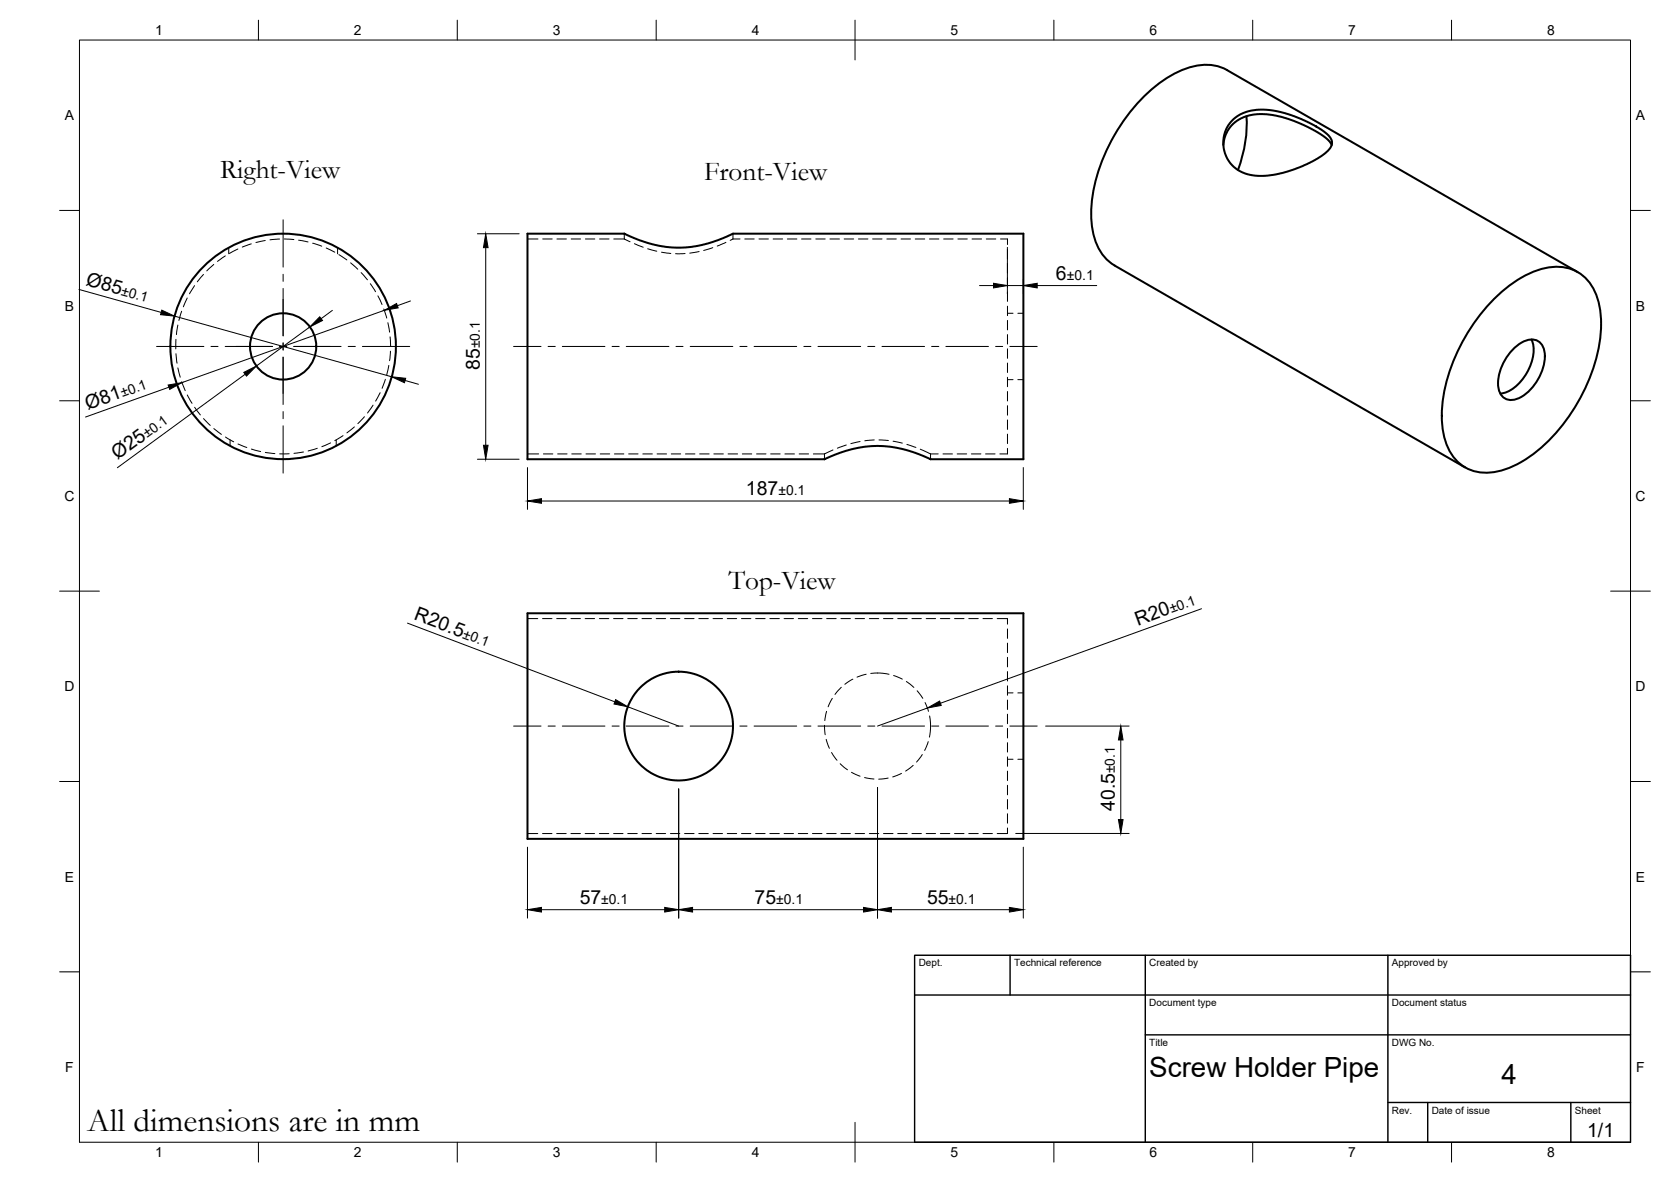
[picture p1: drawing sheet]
<svg xmlns="http://www.w3.org/2000/svg" width="420mm" height="297mm" viewBox="0 0 420 297" stroke-linecap="round" stroke-linejoin="round" font-family="sans-serif">
<!-- layer: Hidden -->
<g fill="none" stroke="#000" stroke-width=".25">
<path d="M157 58.7v1.4M184.3 58.7v1.4M45.7 78.2l-.7 2.3M47.1 74.9l-1 2.2M48.9 71.8l-1.3 2M51.2 69l-1.6 1.8M53.7 66.4l-1.7 1.7M56.7 64.3l-2 1.4M57.5 62.2v1.6M59.8 62.6l-2.1 1.1M63.2 61.3l-2.3 .8M66.7 60.4l-2.4 .5"/>
<path d="M70.3 60.1l-2.4 .2M71.5 60.1l2.4 .1M75.1 60.4l2.3 .4M78.6 61.1l2.3 .8M82 62.3l2.2 1.1M84.9 62.2v1.6M85.2 64l2 1.3M88.2 66l1.8 1.7M90.8 68.5l1.6 1.8M93.1 71.3l1.3 2M95 74.3l1.1 2.2M96.5 77.6l.7 2.3"/>
<path d="M132.6 60.1h2.7M136.5 60.1h2.4M140 60.1h2.4M143.6 60.1h2.4M147.2 60.1h2.4M150.7 60.1h2.4M154.3 60.1h2.7M157 60.1l1.4 .7M159.5 61.2l2.2 .9M162.9 62.5l2.2 .6M166.3 63.4l2.4 .3M172.3 63.7l-2.4 .1"/>
<path d="M175.8 63.2l-2.4 .4M179.2 62.2l-2.3 .7M182.5 60.9l-2.2 .9M184.3 60.1l-.7 .3M184.3 60.1h1.8M187.3 60.1h2.3M190.8 60.1h2.4M194.4 60.1h2.4M198 60.1h2.4M201.5 60.1h2.4M205.1 60.1h2.4M208.7 60.1h2.4"/>
<path d="M212.3 60.1h2.4M215.8 60.1h2.4M219.4 60.1h2.4M223 60.1h2.4M226.5 60.1h2.4M230.1 60.1h2.4M233.7 60.1h2.4M237.3 60.1h2.3M240.9 60.1h2.3M244.4 60.1h2.4M248 60.1h2.4M251.6 60.1h1.7v1.4"/>
<path d="M253.3 62.7v2.3M253.3 66.2v2.4M253.3 69.8v2.4M253.3 73.4v2.3M253.3 76.9v2.4M253.3 78.7h1.4M255.9 78.7h1.4M44.2 85.3v2.4M44.2 88.9l.3 2.4M44.7 81.7l-.3 2.4M44.7 92.5l.6 2.3M45.7 95.9l.9 2.3"/>
<path d="M47.1 99.3l1.2 2.1M95.6 98.7l-1.2 2.1M96.9 95.3l-.8 2.3M97.5 81.1l.5 2.4M97.8 91.8l-.6 2.4M98.1 84.7l.1 2.4M98.2 88.3l-.2 2.3M253.3 80.5v2.4M253.3 84.1v2.4M253.3 87.7v2.4M253.3 91.2v2.4M253.3 94.8v2.4"/>
<path d="M253.3 98.4v2.4M253.3 95.4h1.4M255.9 95.4h1.4M48.9 102.3l1.5 2M51.2 105.2l1.7 1.7M53.8 107.7l1.9 1.5M56.7 109.8l2.1 1.2M57.8 110.5v1.6M59.8 111.6l2.3 .9M63.2 112.8l2.3 .7M66.7 113.7l2.4 .3M72.7 114l-2.4 .1"/>
<path d="M76.3 113.6l-2.4 .3M79.8 112.7l-2.3 .6M83.1 111.3l-2.2 1M84.5 110.5v1.6M86.3 109.5l-2.1 1.2M89.1 107.3l-1.9 1.5M91.6 104.7l-1.6 1.8M93.8 101.8l-1.4 2M132.6 114.1h2.8M136.6 114.1h2.4M140.2 114.1h2.4M143.8 114.1h2.4"/>
<path d="M147.3 114.1h2.4M150.9 114.1h2.4M154.5 114.1h2.4M158.1 114.1h2.3M161.6 114.1h2.4M165.2 114.1h2.4M168.8 114.1h2.4M172.4 114.1h2.3M175.9 114.1h2.4M179.5 114.1h2.4M183.1 114.1h2.4M186.6 114.1h2.4"/>
<path d="M190.2 114.1h2.4M193.8 114.1h2.4M197.4 114.1h2.3M200.9 114.1h2.4M204.5 114.1h2.8M207.3 114.1v1.3M209.4 113.1l-2.1 1M212.8 111.8l-2.3 .8M216.3 111l-2.4 .5M219.8 110.6l-2.4 .2M221 110.6l2.4 .1M224.6 110.9l2.3 .5"/>
<path d="M228 111.7l2.3 .7M231.4 112.9l2.6 1.2M234 114.1h1.9M234 114.1v1.3M237.1 114.1h2.4M240.7 114.1h2.4M244.2 114.1h2.4M247.8 114.1h2.4M253.3 101.9v2.4M253.3 105.5v2.4M253.3 109.1v2.4M253.3 112.7v1.4h-1.9"/>
<path d="M132.6 155.5h2.6M136.4 155.5h2.4M140 155.5h2.4M143.6 155.5h2.3M147.1 155.5h2.4M150.7 155.5h2.4M154.3 155.5h2.4M157.8 155.5h2.4M161.4 155.5h2.4M165 155.5h2.4M168.6 155.5h2.3M172.1 155.5h2.4"/>
<path d="M175.7 155.5h2.4M179.3 155.5h2.4M182.9 155.5h2.3M186.4 155.5h2.4M190 155.5h2.4M193.6 155.5h2.4M197.1 155.5h2.4M200.7 155.5h2.4M204.3 155.5h2.4M207.9 155.5h2.3M211.4 155.5h2.4M215 155.5h2.4"/>
<path d="M218.6 155.5h2.4M222.1 155.5h2.4M225.7 155.5h2.4M229.3 155.5h2.4M232.9 155.5h2.3M236.5 155.5h2.3M240 155.5h2.4M243.6 155.5h2.4M247.2 155.5h2.3M250.7 155.5h2.6v1.4M253.3 158.1v2.3M207.8 178.8l-.4 2.3"/>
<path d="M209.3 175.5l-1.1 2.1M211.5 172.7l-1.5 1.8M214.4 170.7l-2 1.3M217.8 169.4l-2.3 .8M218.9 169.2l2.2-.1 2.4 .3M224.7 169.8l2.2 .9M227.9 171.3l1.9 1.4M230.6 173.6l1.4 1.9M232.6 176.6l.9 2.2M233.7 179.9l.3 3.2-.3 2.1M253.3 161.6v2.4M253.3 165.2v2.4"/>
<path d="M253.3 168.8v2.3M253.3 172.3v2.4M253.3 175.9v2.4M253.3 179.5v2.4M253.3 174.1h1.4M255.9 174.1h1.4M207.3 182.3l.2 2.3M207.7 185.8l.8 2.3M209.1 189.1l1.4 2M211.3 191.9l1.8 1.5M214.1 194.1l2.2 1M217.4 195.4l2.4 .4"/>
<path d="M223.3 195.5l-2.4 .3M226.7 194.4l-2.2 .8M229.6 192.3l-1.9 1.5M231.9 189.6l-1.4 1.9M233.4 186.4l-.9 2.2M253.3 183.1v2.3M253.3 186.6v2.4M253.3 190.2v2.4M253.3 193.8v2.4M253.3 197.3v2.4M253.3 190.8h1.4M255.9 190.8h1.4"/>
<path d="M132.6 209.5h2.6M136.4 209.5h2.4M140 209.5h2.4M143.6 209.5h2.3M147.1 209.5h2.4M150.7 209.5h2.4M154.3 209.5h2.4M157.8 209.5h2.4M161.4 209.5h2.4M165 209.5h2.4M168.6 209.5h2.3M172.1 209.5h2.4"/>
<path d="M175.7 209.5h2.4M179.3 209.5h2.4M182.9 209.5h2.3M186.4 209.5h2.4M190 209.5h2.4M193.6 209.5h2.4M197.1 209.5h2.4M200.7 209.5h2.4M204.3 209.5h2.4M207.9 209.5h2.3M211.4 209.5h2.4M215 209.5h2.4"/>
<path d="M218.6 209.5h2.4M222.1 209.5h2.4M225.7 209.5h2.4M229.3 209.5h2.4M232.9 209.5h2.3M236.5 209.5h2.3M240 209.5h2.4M243.6 209.5h2.4M247.2 209.5h2.3M253.3 200.9v2.4M253.3 204.5v2.4M253.3 208.1v1.4h-2.6"/>
</g>
<!-- layer: Visible -->
<g fill="none" stroke="#000" stroke-width=".51">
<path d="M307.6 36.4l.3-1.7 .7-1.8 1.1-1.4 .9-.8 1.5-1 1.7-.6 1.7-.3 2-.1 2.3 .2 2.4 .5 5.4 1.9 4.9 2.7 1.6 1.3 .7 1.2M309.8 30.3l2.3-1.7 2.6-.8 3.5-.2 3.6 .5 2.9 .8 2.5 1 4.5 2.3 2.6 2.1 .6 1v.9l-.6 1.3-2 1.7-2.9 1.7-3.9 1.6-3.3 1-3.6 .6-2.2 .1-2.2-.3-2-.7-2-1.3-1.5-1.8-.7-1.7-.4-2 .2-2.5 .8-2zM313.4 29.2a32.7 32.7 0 0 1-2.1 13.5M132.6 58.7h24.4l2.6 1.2 3.8 1.3 2.9 .7 3.7 .3 3.5-.1 3-.5 3.8-1.2 4-1.7h73v56.7h-23.3l-3.2-1.3-3.7-1.2-2.9-.6-3.2-.2-3.3 .1-3.5 .7-3 .9-3.9 1.6h-74.7zM376.2 74.6a25.9 25.9 0 0 1 13.3-7.4 10.5 10.5 0 0 1 12.4 8.4 32.1 32.1 0 0 1-2.3 19.7 43.8 43.8 0 0 1-17 20.8 14.9 14.9 0 0 1-13 2 11.8 11.8 0 0 1-6.8-9.7 36 36 0 0 1 4.5-21.8 46.9 46.9 0 0 1 8.9-12zM396.7 68.4l-88.2-50.8a12.9 12.9 0 0 0-11.7 .2 39.6 39.6 0 0 0-17.8 18.3 37.2 37.2 0 0 0-4.5 20.4 12.9 12.9 0 0 0 5.8 10.2l88.1 50.8M380.9 87.4a5.9 5.9 0 0 1 5.1-2 3.8 3.8 0 0 1 2.4 4.1 12.6 12.6 0 0 1-6.8 10.7 3.3 3.3 0 0 1-4.9-2.8 12.6 12.6 0 0 1 4.2-10zM385.1 85.3a9.7 9.7 0 0 1-1.7 9.3 9 9 0 0 1-6.2 4.3M132.6 154.1h124.7v56.7h-124.7z"/>
<circle cx="71.2" cy="87.1" r="28.3"/>
<circle cx="71.2" cy="87.1" r="8.3"/>
<circle cx="170.6" cy="182.5" r="13.7"/>
</g>
<!-- layer: BORDER -->
<g fill="none" stroke="#000" stroke-width=".25">
<path d="M20 10.1h390v276.9h-390zM65 5.1v5M115 5.1v5M165 5.1v5M215 5.1v10M265 5.1v5M315 5.1v5M365 5.1v5M15 52.9h5M410 52.9h5M15 100.7h5M410 100.7h5"/>
<path d="M15 148.6h10M405 148.6h10M15 196.4h5M410 196.4h5M15 244.2h5M410 244.2h5M65 287v5M115 287v5M165 287v5M215 282.1v9.9M265 287v5M315 287v5"/>
<path d="M365 287v5"/>
</g>
<!-- layer: TITLEBLOCK -->
<path d="M230 240.1h180v46.9h-180zM230 250h180M254 240.1v9.9M288 240.1v46.9M349 240.1v46.9M288 260.1h122M349 277.1h61M359 277.1v9.9M395 277.1v9.9" fill="none" stroke="#000" stroke-width=".36"/>
<!-- layer: FD_Dimensions -->
<g fill="none" stroke="#000" stroke-width=".25">
<path d="M120 58.7h10.5M19.9 72.7l20.6 5.8M43.9 79.4l54.6 15.3M83.6 78l-2.8 2.1M96.6 78l-50.8 18.1M103.2 75.6l-3.3 1.2M122.1 62.2v49.7M246.3 71.8h3.5M253.3 62.2v11.7M253.3 71.8h4M257.3 70.1v3.8M260.8 71.8h15"/>
<path d="M42.5 97.3l-21 7.5M61.6 94.1l-32.1 23.4M77.9 82.2l-13.4 9.8M101.9 95.6l3.3 1M120 115.4h10.5M132.6 117.5v10.5M257.3 117.5v10.5M136.1 125.9h117.7M102.5 156.6l52.1 19.8M302.1 153l-65.6 23.7M157.9 177.6l12.7 4.9M233.2 177.9l-12.6 4.6"/>
<path d="M170.6 198.2v32.5M220.6 197.9v32.8M262.9 182.5h21M281.8 186v20M132.6 212.9v17.8M255.4 209.5h28.5M257.3 212.9v17.8M136.1 228.6h31M174.1 228.6h43M224.1 228.6h29.7"/>
</g>
<g fill="#000" stroke="#000" stroke-width=".25">
<path d="M40.7 77.9l3.2 1.5-3.5-.3zM80.4 79.6l.7 .9-3.2 1.7zM96.6 78l3.1-1.7 .4 1.1zM122.1 58.7l.6 3.5h-1.1zM249.8 71.2l3.5 .6-3.5 .6zM257.3 71.8l3.5-.6v1.2zM42.3 96.8l3.5-.7-3.1 1.8zM61.3 93.6l3.2-1.6-2.5 2.5zM98.5 94.7l3.5 .4-.3 1.1zM121.6 111.9h1.1l-.6 3.5zM132.6 125.9l3.5-.6v1.2zM253.8 125.3l3.5 .6-3.5 .6z"/>
<path d="M154.8 175.8l3.1 1.8-3.5-.7zM233.2 177.9l3.1-1.7 .4 1.1zM281.8 182.5l.6 3.5h-1.2zM281.2 206h1.2l-.6 3.5zM132.6 228.6l3.5-.6v1.2zM167.1 228l3.5 .6-3.5 .6zM170.6 228.6l3.5-.6v1.2zM217.1 228l3.5 .6-3.5 .6zM220.6 228.6l3.5-.6v1.2zM253.8 228l3.5 .6-3.5 .6z"/>
</g>
<!-- layer: Smart Centers -->
<g fill="none" stroke="#000" stroke-width=".25">
<path d="M71.2 55.2v11.9M71.2 68.9v1.8M71.2 72.5v11.9M39.4 87.1h11.9M53 87.1h1.8M56.6 87.1h11.9M70.3 87.1h1.8M71.2 86.2v1.8M71.2 89.8v11.8M73.9 87.1h11.9M87.5 87.1h1.8M91.1 87.1h11.9"/>
<path d="M129.1 87.1h6.9M137.8 87.1h1.8M141.4 87.1h10.7M153.9 87.1h1.8M157.5 87.1h10.7M170 87.1h1.7M173.5 87.1h10.8M186 87.1h1.8M189.6 87.1h10.7M202.1 87.1h1.8M205.7 87.1h10.7M218.2 87.1h1.8"/>
<path d="M221.8 87.1h10.7M234.3 87.1h1.8M237.8 87.1h10.7M250.3 87.1h1.8M253.9 87.1h6.9M71.2 103.4v1.8M71.2 107v11.9M129.1 182.5h6.9M137.8 182.5h1.8M141.4 182.5h10.7M153.9 182.5h1.8M157.5 182.5h10.7"/>
<path d="M170 182.5h1.7M173.5 182.5h10.8M186 182.5h1.8M189.6 182.5h10.7M202.1 182.5h1.8M205.7 182.5h10.7M218.2 182.5h1.8M221.8 182.5h10.7M234.3 182.5h1.8M237.8 182.5h10.7M250.3 182.5h1.8M253.9 182.5h6.9"/>
</g>
<text font-size="8.4" x="21.9" y="284.3">All dimensions are in mm</text>
<g font-size="7">
<text x="289" y="270.6">Screw Holder Pipe</text>
<text x="377.5" y="272.3">4</text>
</g>
<g font-size="6.9">
<text x="55.4" y="44.8">Right-View</text>
<text x="177.1" y="45.3">Front-View</text>
<text x="183.1" y="147.9">Top-View</text>
</g>
<g font-size="4.9">
<text x="21.4" y="71.6" transform="rotate(16 21.4 71.6)">Ø85</text>
<text x="265.5" y="70.3">6</text>
<text x="120.7" y="92.9" transform="rotate(-90 120.7 92.9)">85</text>
<text x="22.1" y="102.9" transform="rotate(-20 22.1 102.9)">Ø81</text>
<text x="29.6" y="115.6" transform="rotate(-36 29.6 115.6)">Ø25</text>
<text x="187.6" y="124.4">187</text>
<text x="103.9" y="155.6" transform="rotate(21 103.9 155.6)">R20.5</text>
<text x="286.1" y="157.2" transform="rotate(-20 286.1 157.2)">R20</text>
<text x="280.4" y="203.8" transform="rotate(-90 280.4 203.8)">40.5</text>
<text x="145.8" y="227.1">57</text>
<text x="189.7" y="227.1">75</text>
<text x="233.1" y="227.1">55</text>
<text x="399.1" y="285.7">1/1</text>
</g>
<g font-size="3.5">
<text x="39" y="8.8">1</text>
<text x="89" y="8.8">2</text>
<text x="139" y="8.8">3</text>
<text x="189" y="8.8">4</text>
<text x="239" y="8.8">5</text>
<text x="289" y="8.8">6</text>
<text x="339" y="8.8">7</text>
<text x="389" y="8.8">8</text>
<text x="16.3" y="30.2">A</text>
<text x="411.3" y="30.2">A</text>
<text x="268.2" y="70.3">±0.1</text>
<text x="30.3" y="74.1" transform="rotate(16 30.3 74.1)">±0.1</text>
<text x="16.3" y="78">B</text>
<text x="411.3" y="78">B</text>
<text x="120.7" y="87.5" transform="rotate(-90 120.7 87.5)">±0.1</text>
<text x="30.8" y="99.8" transform="rotate(-20 30.8 99.8)">±0.1</text>
<text x="37" y="110.1" transform="rotate(-36 37 110.1)">±0.1</text>
<text x="16.2" y="125.9">C</text>
<text x="195.7" y="124.4">±0.1</text>
<text x="411.2" y="125.9">C</text>
<text x="294.5" y="154.2" transform="rotate(-20 294.5 154.2)">±0.1</text>
<text x="116.1" y="160.2" transform="rotate(21 116.1 160.2)">±0.1</text>
<text x="16.2" y="173.7">D</text>
<text x="411.2" y="173.7">D</text>
<text x="280.4" y="194.3" transform="rotate(-90 280.4 194.3)">±0.1</text>
<text x="16.3" y="221.6">E</text>
<text x="411.3" y="221.6">E</text>
<text x="151.2" y="227.1">±0.1</text>
<text x="195.2" y="227.1">±0.1</text>
<text x="238.5" y="227.1">±0.1</text>
<text x="16.4" y="269.4">F</text>
<text x="411.4" y="269.4">F</text>
<text x="39" y="290.8">1</text>
<text x="89" y="290.8">2</text>
<text x="139" y="290.8">3</text>
<text x="189" y="290.8">4</text>
<text x="239" y="290.8">5</text>
<text x="289" y="290.8">6</text>
<text x="339" y="290.8">7</text>
<text x="389" y="290.8">8</text>
</g>
<g font-size="2.5">
<text x="231" y="242.9">Dept.</text>
<text x="255" y="242.9">Technical reference</text>
<text x="289" y="242.9">Created by</text>
<text x="350" y="242.9">Approved by</text>
<text x="289" y="252.8">Document type</text>
<text x="350" y="252.8">Document status</text>
<text x="289" y="262.9">Title</text>
<text x="350" y="262.9">DWG No.</text>
<text x="350" y="279.9">Rev.</text>
<text x="360" y="279.9">Date of issue</text>
<text x="396" y="279.9">Sheet</text>
</g>
</svg>
